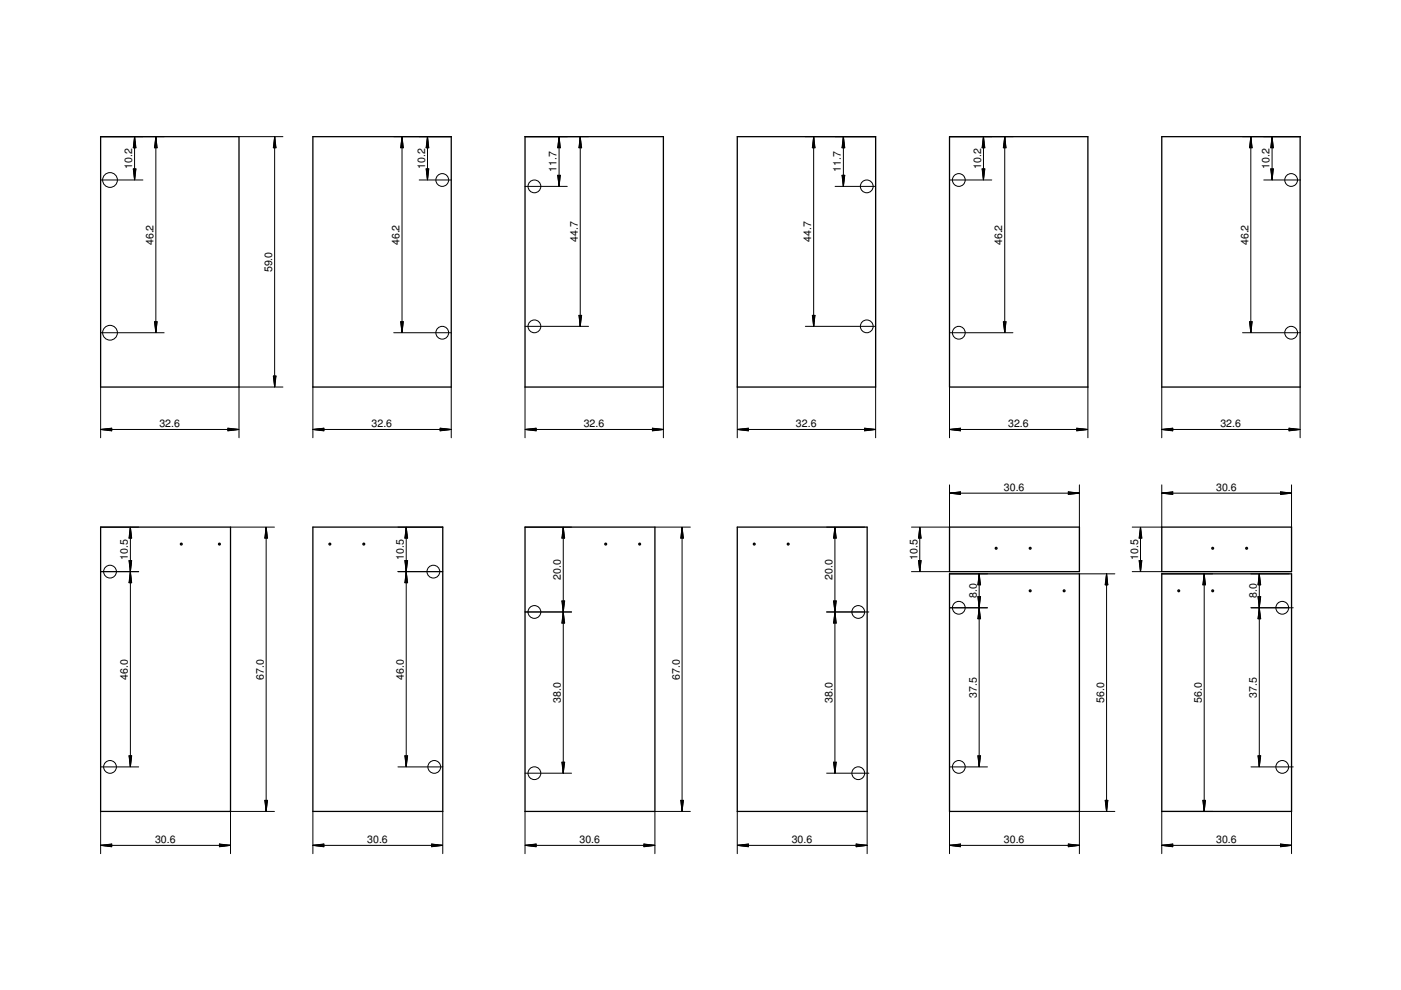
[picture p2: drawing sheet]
<svg xmlns="http://www.w3.org/2000/svg" width="297mm" height="210mm" viewBox="0 0 297 210" stroke-linecap="round" stroke-linejoin="round" font-family="sans-serif">
<g fill="none" stroke="#000" stroke-width=".21">
<path d="M21.3 29h13.5M21.3 38.2h9M28.3 35.8h.5l-.3 2.3zM28.3 35.8l.2 2.3M28.4 35.8l.1 2.3M28.5 29l.3 2.3h-.5zM28.5 29v9.1M28.5 29l-.1 2.3M28.5 29l.2 2.3M28.5 29l-.2 2.3M28.5 29l.3 2.3M28.7 35.8l-.2 2.3"/>
<path d="M28.8 35.8l-.3 2.3M33 29l.3 2.3h-.6zM33 29v41.5M33 29l-.1 2.3M33 29l.1 2.3M33 29l-.2 2.3M33 29l.3 2.3M50.8 29h9.2M58.2 29v53M58.2 29l.3 2.3h-.5zM58.2 29l-.1 2.3M58.2 29l.2 2.3"/>
<path d="M58.2 29l-.2 2.3M58.2 29l.3 2.3M83.5 29h12.2M85.2 29l.3 2.3h-.6zM85.2 29v41.5M85.2 29l-.1 2.3M85.2 29l.1 2.3M88.9 38.2h6.8M90.3 35.8h.6l-.3 2.3zM90.4 35.8l.2 2.3M90.5 35.8l.1 2.3M90.6 29l.3 2.3h-.6z"/>
<path d="M90.6 29v9.1M90.6 29l-.1 2.3M90.6 29l.1 2.3M90.6 29l-.2 2.3M90.6 29l.3 2.3M90.7 35.8l-.1 2.3M90.9 35.8l-.3 2.3M111.3 29h13.5M111.3 39.5h9M118.2 37.2h.6l-.3 2.3zM118.4 37.2l.1 2.3M118.5 29l.3 2.3h-.6z"/>
<path d="M118.5 29v10.5M118.5 29l-.1 2.3M118.5 29l.1 2.3M118.6 37.2l-.1 2.3M123 29l.3 2.3h-.6zM123 29v40.2M123 29l-.1 2.3M123 29l.1 2.3M123 29l-.2 2.3M123 29l.3 2.3M170.8 29h14.9M172.5 29l.3 2.3h-.6z"/>
<path d="M172.5 29v40.2M172.5 29l-.1 2.3M172.5 29l.1 2.3M172.5 29l-.2 2.3M172.5 29l.2 2.3M177.1 39.5h8.6M178.5 37.2h.6l-.3 2.3zM178.6 37.2l.2 2.3M178.7 37.2l.1 2.3M178.8 29l.3 2.3h-.6zM178.8 29v10.5M178.8 29l-.1 2.3"/>
<path d="M178.8 29l.1 2.3M178.8 29l-.2 2.3M178.8 29l.2 2.3M178.9 37.2l-.1 2.3M179 37.2l-.2 2.3M201.3 29h13.5M201.3 38.2h9M208.2 35.8h.6l-.3 2.3zM208.3 35.8l.2 2.3M208.4 35.8l.1 2.3M208.5 29l.3 2.3h-.6zM208.5 29v9.1"/>
<path d="M208.5 29l-.1 2.3M208.5 29l.1 2.3M208.5 29l-.2 2.3M208.5 29l.2 2.3M208.6 35.8l-.1 2.3M208.7 35.8l-.2 2.3M213 29l.3 2.3h-.6zM213 29v41.5M213 29l-.1 2.3M213 29l.1 2.3M213 29l-.2 2.3M213 29l.3 2.3"/>
<path d="M263.4 29h12.3M265.2 29l.3 2.3h-.6zM265.2 29v41.5M265.2 29l-.1 2.3M265.2 29l.1 2.3M265.2 29l-.2 2.3M265.2 29l.2 2.3M267.9 38.2h7.8M269.4 35.8h.6l-.3 2.3zM269.5 35.8l.2 2.3M269.6 35.8l.1 2.3M269.7 29l.3 2.3h-.6z"/>
<path d="M269.7 29v9.1M269.7 29l-.1 2.3M269.7 29l.1 2.3M269.7 29l-.2 2.3M269.7 29l.2 2.3M269.8 35.8l-.1 2.3M269.9 35.8l-.2 2.3M21.3 70.5h13.5M32.7 68.2h.6l-.3 2.3zM32.8 68.2l.2 2.3M32.9 68.2l.1 2.3M33.1 68.2l-.1 2.3"/>
<path d="M33.3 68.2l-.3 2.3M58 79.7h.5l-.3 2.3zM58 79.7l.2 2.3M58.1 79.7l.1 2.3M58.4 79.7l-.2 2.3M58.5 79.7l-.3 2.3M83.5 70.5h12.2M84.9 68.2h.6l-.3 2.3zM85.1 68.2l.1 2.3M85.3 68.2l-.1 2.3M111.3 69.2h13.5M122.7 66.9h.6l-.3 2.3z"/>
<path d="M122.8 66.9l.2 2.3M122.9 66.9l.1 2.3M123.1 66.9l-.1 2.3M123.3 66.9l-.3 2.3M170.8 69.2h14.9M172.2 66.9h.6l-.3 2.3zM172.3 66.9l.2 2.3M172.4 66.9l.1 2.3M172.6 66.9l-.1 2.3M172.7 66.9l-.2 2.3M201.3 70.5h13.5M212.7 68.2h.6l-.3 2.3z"/>
<path d="M212.8 68.2l.2 2.3M212.9 68.2l.1 2.3M213.1 68.2l-.1 2.3M213.3 68.2l-.3 2.3M263.4 70.5h12.3M264.9 68.2h.6l-.3 2.3zM265 68.2l.2 2.3M265.1 68.2l.1 2.3M265.3 68.2l-.1 2.3M265.4 68.2l-.2 2.3M21.3 82.1v10.7M21.4 91.1l2.3-.3v.6z"/>
<path d="M21.4 91.1h29.2M21.4 91.1l2.3 .1M21.4 91.1l2.3 .2M23.7 91l-2.3 .1M23.7 90.8l-2.3 .3M48.3 90.8l2.3 .3-2.3 .3zM48.3 91l2.3 .1M48.3 90.8l2.3 .3M50.6 91.1l-2.3 .1M50.6 91.1l-2.3 .2M50.7 82.1v10.7M50.8 82.1h9.2"/>
<path d="M66.3 82.1v10.7M66.4 91.1l2.3-.3v.6zM66.4 91.1h29.2M66.4 91.1l2.3 .1M66.4 91.1l2.3 .2M68.7 91l-2.3 .1M68.7 90.8l-2.3 .3M93.3 90.8l2.3 .3-2.3 .3zM93.3 91l2.3 .1M93.3 90.8l2.3 .3M95.6 91.1l-2.3 .1M95.6 91.1l-2.3 .2"/>
<path d="M95.7 82.1v10.7M111.3 82.1v10.7M111.4 91.1l2.3-.3v.6zM111.4 91.1h29.2M111.4 91.1l2.3 .1M111.4 91.1l2.3 .2M113.7 91l-2.3 .1M113.7 90.8l-2.3 .3M138.3 90.8l2.3 .3-2.3 .3zM138.3 91l2.3 .1M138.3 90.8l2.3 .3M140.6 91.1l-2.3 .1"/>
<path d="M140.6 91.1l-2.3 .2M140.7 82.1v10.7M156.3 82.1v10.7M156.4 91.1l2.3-.3v.6zM156.4 91.1h29.2M156.4 91.1l2.3 .1M156.4 91.1l2.3 .2M158.7 91l-2.3 .1M158.7 90.8l-2.3 .3M183.3 90.8l2.3 .3-2.3 .3zM183.3 91l2.3 .1M183.3 90.8l2.3 .3"/>
<path d="M185.6 91.1l-2.3 .1M185.6 91.1l-2.3 .2M185.7 82.1v10.7M201.3 82.1v10.7M201.4 91.1l2.2-.3v.6zM201.4 91.1h29.2M201.4 91.1l2.2 .1M201.4 91.1l2.2 .2M203.6 91l-2.2 .1M203.6 90.8l-2.2 .3M228.3 90.8l2.3 .3-2.3 .3zM228.3 91l2.3 .1"/>
<path d="M228.3 90.8l2.3 .3M230.6 91.1l-2.3 .1M230.6 91.1l-2.3 .2M230.7 82.1v10.7M246.3 82.1v10.7M246.4 91.1l2.2-.3v.6zM246.4 91.1h29.2M246.4 91.1l2.2 .1M246.4 91.1l2.2 .2M248.6 91l-2.2 .1M248.6 90.8l-2.2 .3M273.3 90.8l2.3 .3-2.3 .3z"/>
<path d="M273.3 91l2.3 .1M273.3 90.8l2.3 .3M275.6 91.1l-2.3 .1M275.6 91.1l-2.3 .2M275.7 82.1v10.7M21.3 111.8h8.1M27.3 118.9h.6l-.3 2.3zM27.4 118.9l.2 2.3M27.5 118.9l.1 2.3M27.6 111.8l.3 2.3h-.6zM27.6 111.8v9.4M27.6 111.8l-.1 2.3"/>
<path d="M27.6 111.8l.1 2.3M27.6 111.8l-.2 2.3M27.6 111.8l.3 2.3M27.7 118.9l-.1 2.3M27.9 118.9l-.3 2.3M49 111.8h9.2M56.4 111.8v60.2M56.4 111.8l.3 2.3h-.6zM56.4 111.8l-.1 2.3M56.4 111.8l.2 2.3M56.4 111.8l-.2 2.3M56.4 111.8l.3 2.3"/>
<path d="M84.4 111.8h9.5M85.8 118.9h.6l-.3 2.3zM85.9 118.9l.2 2.3M86 118.9l.1 2.3M86.1 111.8l.3 2.3h-.6zM86.1 111.8v9.4M86.1 111.8l-.1 2.3M86.1 111.8l.2 2.3M86.1 111.8l-.2 2.3M86.1 111.8l.3 2.3M86.3 118.9l-.2 2.3M86.4 118.9l-.3 2.3"/>
<path d="M111.3 111.8h9.9M119.4 111.8l.3 2.3h-.6zM119.4 111.8v17.9M119.4 111.8l-.1 2.3M119.4 111.8l.1 2.3M119.4 111.8l-.2 2.3M119.4 111.8l.3 2.3M139 111.8h7.4M144.6 111.8l.3 2.3h-.6zM144.6 111.8v60.2M144.6 111.8l-.1 2.3M144.6 111.8l.1 2.3"/>
<path d="M144.6 111.8l-.2 2.3M144.6 111.8l.2 2.3M175.3 111.8h8M177 111.8l.3 2.3h-.6zM177 111.8v17.9M177 111.8l-.1 2.3M177 111.8l.1 2.3M177 111.8l-.2 2.3M177 111.8l.2 2.3M194.7 118.9h.6l-.3 2.3zM194.8 118.9l.2 2.3M194.9 118.9l.1 2.3"/>
<path d="M195 111.8l.3 2.3h-.6zM195 111.8v9.4M195 111.8l-.1 2.3M195 111.8l.1 2.3M195 111.8l-.2 2.3M195 111.8l.2 2.3M195.1 118.9l-.1 2.3M195.2 118.9l-.2 2.3M201.3 102.8v9h-8M201.4 104.6l2.2-.3v.5zM201.4 104.6h27.4M201.4 104.6l2.2 .1"/>
<path d="M201.4 104.6l2.2 .2M203.6 104.4l-2.2 .2M203.6 104.3l-2.2 .3M226.5 104.3l2.3 .3-2.3 .2zM226.5 104.4l2.3 .2M226.5 104.3l2.3 .3M228.8 104.6l-2.3 .1M228.8 104.6l-2.3 .2M228.9 102.8v9M241.5 118.9h.6l-.3 2.3zM241.6 118.9l.2 2.3M241.7 118.9l.1 2.3"/>
<path d="M241.8 111.8l.3 2.3h-.6zM241.8 111.8v9.4M241.8 111.8l-.1 2.3M241.8 111.8l.1 2.3M241.8 111.8l-.2 2.3M241.8 111.8l.2 2.3M241.9 118.9l-.1 2.3M242 118.9l-.2 2.3M246.3 102.8v9h-6.2M246.4 104.6l2.2-.3v.5zM246.4 104.6h27.4M246.4 104.6l2.2 .1"/>
<path d="M246.4 104.6l2.2 .2M248.6 104.4l-2.2 .2M248.6 104.3l-2.2 .3M271.5 104.3l2.3 .3-2.3 .2zM271.5 104.4l2.3 .2M271.5 104.3l2.3 .3M273.8 104.6l-2.3 .1M273.8 104.6l-2.3 .2M273.8 102.8v9M21.3 121.2h8.1M27.6 121.3v41.2M27.6 121.3l.3 2.2"/>
<path d="M27.6 121.3l-.2 2.2M27.6 121.3l.3 2.2h-.6zM27.6 121.3l-.1 2.2M27.6 121.3l.1 2.2M84.4 121.2h9.5M86.1 121.3l.3 2.2h-.6zM86.1 121.3v41.2M86.1 121.3l.2 2.2M86.1 121.3l-.1 2.2M86.1 121.3l.3 2.2M86.1 121.3l-.2 2.2M111.3 129.8h9.9"/>
<path d="M119.1 127.4h.6l-.3 2.3zM119.2 127.4l.2 2.3M119.3 127.4l.1 2.3M119.4 129.8v34.1M119.4 129.8l.3 2.3h-.6zM119.4 129.8l.3 2.3M119.4 129.8l-.2 2.3M119.4 129.8l-.1 2.3M119.4 129.8l.1 2.3M119.5 127.4l-.1 2.3M119.7 127.4l-.3 2.3M175.3 129.8h8.9"/>
<path d="M176.7 127.4h.6l-.3 2.3zM176.8 127.4l.2 2.3M176.9 127.4l.1 2.3M177 129.8l.3 2.3h-.6zM177 129.8v34.1M177 129.8l.2 2.3M177 129.8l-.2 2.3M177 129.8l-.1 2.3M177 129.8l.1 2.3M177.1 127.4l-.1 2.3M177.2 127.4l-.2 2.3M193.3 121.2h8"/>
<path d="M201.3 121.7h8.1M201.3 128.9h8.1M207.3 126.5h.6l-.3 2.3zM207.4 126.5l.2 2.3M207.5 126.5l.1 2.3M207.6 121.7l.3 2.3h-.6zM207.6 121.7v7.1M207.6 128.9v33.6M207.6 121.7l-.1 2.3M207.6 121.7l.1 2.3M207.6 121.7l-.2 2.3M207.6 121.7l.2 2.3"/>
<path d="M207.6 128.9l-.2 2.3M207.6 128.9l.3 2.3h-.6zM207.6 128.9l-.1 2.3M207.6 128.9l.1 2.3M207.6 128.9l.2 2.3M207.7 126.5l-.1 2.3M207.8 126.5l-.2 2.3M228.9 121.7h7.5M234.6 121.7v50.3M234.6 121.7l.3 2.3h-.6zM234.6 121.7l-.1 2.3M234.6 121.7l.1 2.3"/>
<path d="M234.6 121.7l-.2 2.3M240.1 121.2h6.2M246.3 121.7h10.8M255.3 121.7l.3 2.3h-.6zM255.3 121.7v50.3M255.3 121.7l-.1 2.3M255.3 121.7l.1 2.3M255.3 121.7l-.2 2.3M255.3 121.7l.2 2.3M265.2 121.7h8.1M265.2 128.9h9M266.7 126.5h.6l-.3 2.3z"/>
<path d="M266.8 126.5l.2 2.3M266.9 126.5l.1 2.3M267 121.7l.3 2.3h-.6zM267 128.9l.3 2.3h-.6zM267 121.7v7.1M267 128.9v33.6M267 121.7l-.1 2.3M267 121.7l.1 2.3M267 121.7l-.2 2.3M267 121.7l.2 2.3M267 128.9l.2 2.3M267 128.9l-.2 2.3"/>
<path d="M267 128.9l-.1 2.3M267 128.9l.1 2.3M267.1 126.5l-.1 2.3M267.2 126.5l-.2 2.3M21.3 172v9M21.3 162.6h8.1M21.4 179.2h27.4M21.4 179.2l2.3-.3v.6zM21.4 179.2l2.3 .2M21.4 179.2l2.3 .3M23.7 179.1l-2.3 .1M23.7 179l-2.3 .2"/>
<path d="M27.3 160.3h.6l-.3 2.2zM27.4 160.3l.2 2.2M27.5 160.3l.1 2.2M27.7 160.3l-.1 2.2M27.9 160.3l-.3 2.2M46.5 178.9l2.3 .3-2.3 .3zM46.5 179.1l2.3 .1M46.5 179l2.3 .2M48.8 179.2l-2.3 .2M48.8 179.2l-2.3 .3M48.9 172v9M49 172h9.2"/>
<path d="M56.1 169.7h.6l-.3 2.3zM56.2 169.7l.2 2.3M56.3 169.7l.1 2.3M56.6 169.7l-.2 2.3M56.7 169.7l-.3 2.3M66.3 172v9M66.4 179.2h27.4M66.4 179.2l2.3-.3v.6zM66.4 179.2l2.3 .2M66.4 179.2l2.3 .3M68.7 179.1l-2.3 .1M68.7 179l-2.3 .2"/>
<path d="M84.4 162.6h9.5M85.8 160.3h.6l-.3 2.2zM85.9 160.3l.2 2.2M86 160.3l.1 2.2M86.3 160.3l-.2 2.2M86.4 160.3l-.3 2.2M91.5 178.9l2.3 .3-2.3 .3zM91.5 179.1l2.3 .1M91.5 179l2.3 .2M93.8 179.2l-2.3 .2M93.8 179.2l-2.3 .3M93.9 172v9"/>
<path d="M111.3 172v9M111.3 163.9h9.9M111.4 179.2h27.4M111.4 179.2l2.3-.3v.6zM111.4 179.2l2.3 .2M111.4 179.2l2.3 .3M113.7 179.1l-2.3 .1M113.7 179l-2.3 .2M119.1 161.6h.6l-.3 2.3zM119.2 161.6l.2 2.3M119.3 161.6l.1 2.3M119.5 161.6l-.1 2.3"/>
<path d="M119.7 161.6l-.3 2.3M136.5 178.9l2.3 .3-2.3 .3zM136.5 179.1l2.3 .1M136.5 179l2.3 .2M138.8 179.2l-2.3 .2M138.8 179.2l-2.3 .3M138.9 172v9M139 172h7.4M144.3 169.7h.6l-.3 2.3zM144.4 169.7l.2 2.3M144.5 169.7l.1 2.3M144.7 169.7l-.1 2.3"/>
<path d="M144.8 169.7l-.2 2.3M156.3 172v9M156.4 179.2h27.4M156.4 179.2l2.3-.3v.6zM156.4 179.2l2.3 .2M156.4 179.2l2.3 .3M158.7 179.1l-2.3 .1M158.7 179l-2.3 .2M175.3 163.9h8.9M176.7 161.6h.6l-.3 2.3zM176.8 161.6l.2 2.3M176.9 161.6l.1 2.3"/>
<path d="M177.1 161.6l-.1 2.3M177.2 161.6l-.2 2.3M181.5 178.9l2.3 .3-2.3 .3zM181.5 179.1l2.3 .1M181.5 179l2.3 .2M183.8 179.2l-2.3 .2M183.8 179.2l-2.3 .3M183.9 172v9M201.3 172v9M201.3 162.6h8.1M201.4 179.2h27.4M201.4 179.2l2.2-.3v.6z"/>
<path d="M201.4 179.2l2.2 .2M201.4 179.2l2.2 .3M203.6 179.1l-2.2 .1M203.6 179l-2.2 .2M207.3 160.3h.6l-.3 2.2zM207.4 160.3l.2 2.2M207.5 160.3l.1 2.2M207.7 160.3l-.1 2.2M207.8 160.3l-.2 2.2M226.5 178.9l2.3 .3-2.3 .3zM226.5 179.1l2.3 .1M226.5 179l2.3 .2"/>
<path d="M228.8 179.2l-2.3 .2M228.8 179.2l-2.3 .3M228.9 172v9M228.9 172h7.5M234.3 169.7h.6l-.3 2.3zM234.4 169.7l.2 2.3M234.5 169.7l.1 2.3M234.7 169.7l-.1 2.3M246.4 179.2h27.4M246.4 179.2l2.2-.3v.6zM246.4 179.2l2.2 .2M246.4 179.2l2.2 .3"/>
<path d="M248.6 179.1l-2.2 .1M248.6 179l-2.2 .2M255 169.7h.6l-.3 2.3zM255.1 169.7l.2 2.3M255.2 169.7l.1 2.3M255.4 169.7l-.1 2.3M255.5 169.7l-.2 2.3M257.1 172h-10.8v9M265.2 162.6h9M266.7 160.3h.6l-.3 2.2zM266.8 160.3l.2 2.2M266.9 160.3l.1 2.2"/>
<path d="M267.1 160.3l-.1 2.2M267.2 160.3l-.2 2.2M271.5 178.9l2.3 .3-2.3 .3zM271.5 179.1l2.3 .1M271.5 179l2.3 .2M273.8 179.2l-2.3 .2M273.8 179.2l-2.3 .3M273.8 172v9"/>
<circle cx="23.3" cy="38.2" r="1.57"/>
<circle cx="93.8" cy="38.2" r="1.35"/>
<circle cx="113.3" cy="39.5" r="1.35"/>
<circle cx="183.8" cy="39.5" r="1.35"/>
<circle cx="203.3" cy="38.2" r="1.35"/>
<circle cx="273.7" cy="38.2" r="1.35"/>
<circle cx="23.3" cy="70.5" r="1.57"/>
<circle cx="93.8" cy="70.5" r="1.35"/>
<circle cx="113.3" cy="69.2" r="1.35"/>
<circle cx="183.8" cy="69.2" r="1.35"/>
<circle cx="203.3" cy="70.5" r="1.35"/>
<circle cx="273.7" cy="70.5" r="1.35"/>
<circle cx="23.3" cy="121.2" r="1.35"/>
<circle cx="91.9" cy="121.2" r="1.35"/>
<circle cx="113.3" cy="129.8" r="1.35"/>
<circle cx="182" cy="129.8" r="1.35"/>
<circle cx="203.3" cy="128.9" r="1.35"/>
<circle cx="271.9" cy="128.9" r="1.35"/>
<circle cx="23.3" cy="162.6" r="1.35"/>
<circle cx="92.1" cy="162.6" r="1.35"/>
<circle cx="113.3" cy="163.9" r="1.35"/>
<circle cx="182" cy="163.9" r="1.35"/>
<circle cx="203.3" cy="162.6" r="1.35"/>
<circle cx="271.9" cy="162.6" r="1.35"/>
</g>
<g fill="none" stroke="#000" stroke-width=".28">
<path d="M21.3 29h29.4v53.1h-29.4zM66.3 29h29.4v53.1h-29.4zM111.3 29h29.4v53.1h-29.4zM156.3 29h29.4v53.1h-29.4zM201.3 29h29.4v53.1h-29.4zM246.3 29h29.4v53.1h-29.4zM21.3 111.8h27.6v60.2h-27.6zM66.3 111.8h27.6v60.2h-27.6zM111.3 111.8h27.6v60.2h-27.6zM156.3 111.8h27.6v60.2h-27.6zM201.3 111.8h27.6v9.4h-27.6zM246.3 111.8h27.5v9.4h-27.5z"/>
<path d="M201.3 121.7h27.6v50.3h-27.6zM246.3 121.7h27.5v50.3h-27.5z"/>
<circle cx="38.4" cy="115.4" r=".19"/>
<circle cx="46.5" cy="115.4" r=".19"/>
<circle cx="69.9" cy="115.4" r=".19"/>
<circle cx="77.1" cy="115.4" r=".19"/>
<circle cx="128.4" cy="115.4" r=".19"/>
<circle cx="135.6" cy="115.4" r=".19"/>
<circle cx="159.9" cy="115.4" r=".19"/>
<circle cx="167.1" cy="115.4" r=".19"/>
<circle cx="211.2" cy="116.2" r=".19"/>
<circle cx="218.4" cy="116.2" r=".19"/>
<circle cx="257.1" cy="116.2" r=".19"/>
<circle cx="264.3" cy="116.2" r=".19"/>
<circle cx="218.4" cy="125.3" r=".19"/>
<circle cx="225.6" cy="125.3" r=".19"/>
<circle cx="249.9" cy="125.3" r=".19"/>
<circle cx="257.1" cy="125.3" r=".19"/>
</g>
<g font-size="2.2">
<text x="28" y="35.8" transform="rotate(-90 28 35.8)">10.2</text>
<text x="90.1" y="35.8" transform="rotate(-90 90.1 35.8)">10.2</text>
<text x="208" y="35.8" transform="rotate(-90 208 35.8)">10.2</text>
<text x="269.2" y="35.8" transform="rotate(-90 269.2 35.8)">10.2</text>
<text x="118" y="36.5" transform="rotate(-90 118 36.5)">11.7</text>
<text x="178.3" y="36.5" transform="rotate(-90 178.3 36.5)">11.7</text>
<text x="32.5" y="52" transform="rotate(-90 32.5 52)">46.2</text>
<text x="84.7" y="52" transform="rotate(-90 84.7 52)">46.2</text>
<text x="122.5" y="51.3" transform="rotate(-90 122.5 51.3)">44.7</text>
<text x="172" y="51.3" transform="rotate(-90 172 51.3)">44.7</text>
<text x="212.5" y="52" transform="rotate(-90 212.5 52)">46.2</text>
<text x="264.7" y="52" transform="rotate(-90 264.7 52)">46.2</text>
<text x="57.7" y="57.7" transform="rotate(-90 57.7 57.7)">59.0</text>
<text x="33.8" y="90.5">32.6</text>
<text x="78.8" y="90.5">32.6</text>
<text x="123.8" y="90.5">32.6</text>
<text x="168.8" y="90.5">32.6</text>
<text x="213.8" y="90.5">32.6</text>
<text x="258.8" y="90.5">32.6</text>
<text x="212.9" y="104">30.6</text>
<text x="257.9" y="104">30.6</text>
<text x="27.1" y="118.7" transform="rotate(-90 27.1 118.7)">10.5</text>
<text x="85.6" y="118.7" transform="rotate(-90 85.6 118.7)">10.5</text>
<text x="194.5" y="118.7" transform="rotate(-90 194.5 118.7)">10.5</text>
<text x="241.3" y="118.7" transform="rotate(-90 241.3 118.7)">10.5</text>
<text x="118.9" y="123" transform="rotate(-90 118.9 123)">20.0</text>
<text x="176.5" y="123" transform="rotate(-90 176.5 123)">20.0</text>
<text x="207.1" y="126.8" transform="rotate(-90 207.1 126.8)">8.0</text>
<text x="266.5" y="126.8" transform="rotate(-90 266.5 126.8)">8.0</text>
<text x="27.1" y="144.1" transform="rotate(-90 27.1 144.1)">46.0</text>
<text x="55.9" y="144.1" transform="rotate(-90 55.9 144.1)">67.0</text>
<text x="85.6" y="144.1" transform="rotate(-90 85.6 144.1)">46.0</text>
<text x="118.9" y="149.1" transform="rotate(-90 118.9 149.1)">38.0</text>
<text x="144.1" y="144.1" transform="rotate(-90 144.1 144.1)">67.0</text>
<text x="176.5" y="149.1" transform="rotate(-90 176.5 149.1)">38.0</text>
<text x="207.1" y="147.9" transform="rotate(-90 207.1 147.9)">37.5</text>
<text x="234.1" y="149.1" transform="rotate(-90 234.1 149.1)">56.0</text>
<text x="254.8" y="149.1" transform="rotate(-90 254.8 149.1)">56.0</text>
<text x="266.5" y="147.9" transform="rotate(-90 266.5 147.9)">37.5</text>
<text x="32.9" y="178.7">30.6</text>
<text x="77.9" y="178.7">30.6</text>
<text x="122.9" y="178.7">30.6</text>
<text x="167.9" y="178.7">30.6</text>
<text x="212.9" y="178.7">30.6</text>
<text x="257.9" y="178.7">30.6</text>
</g>
</svg>
